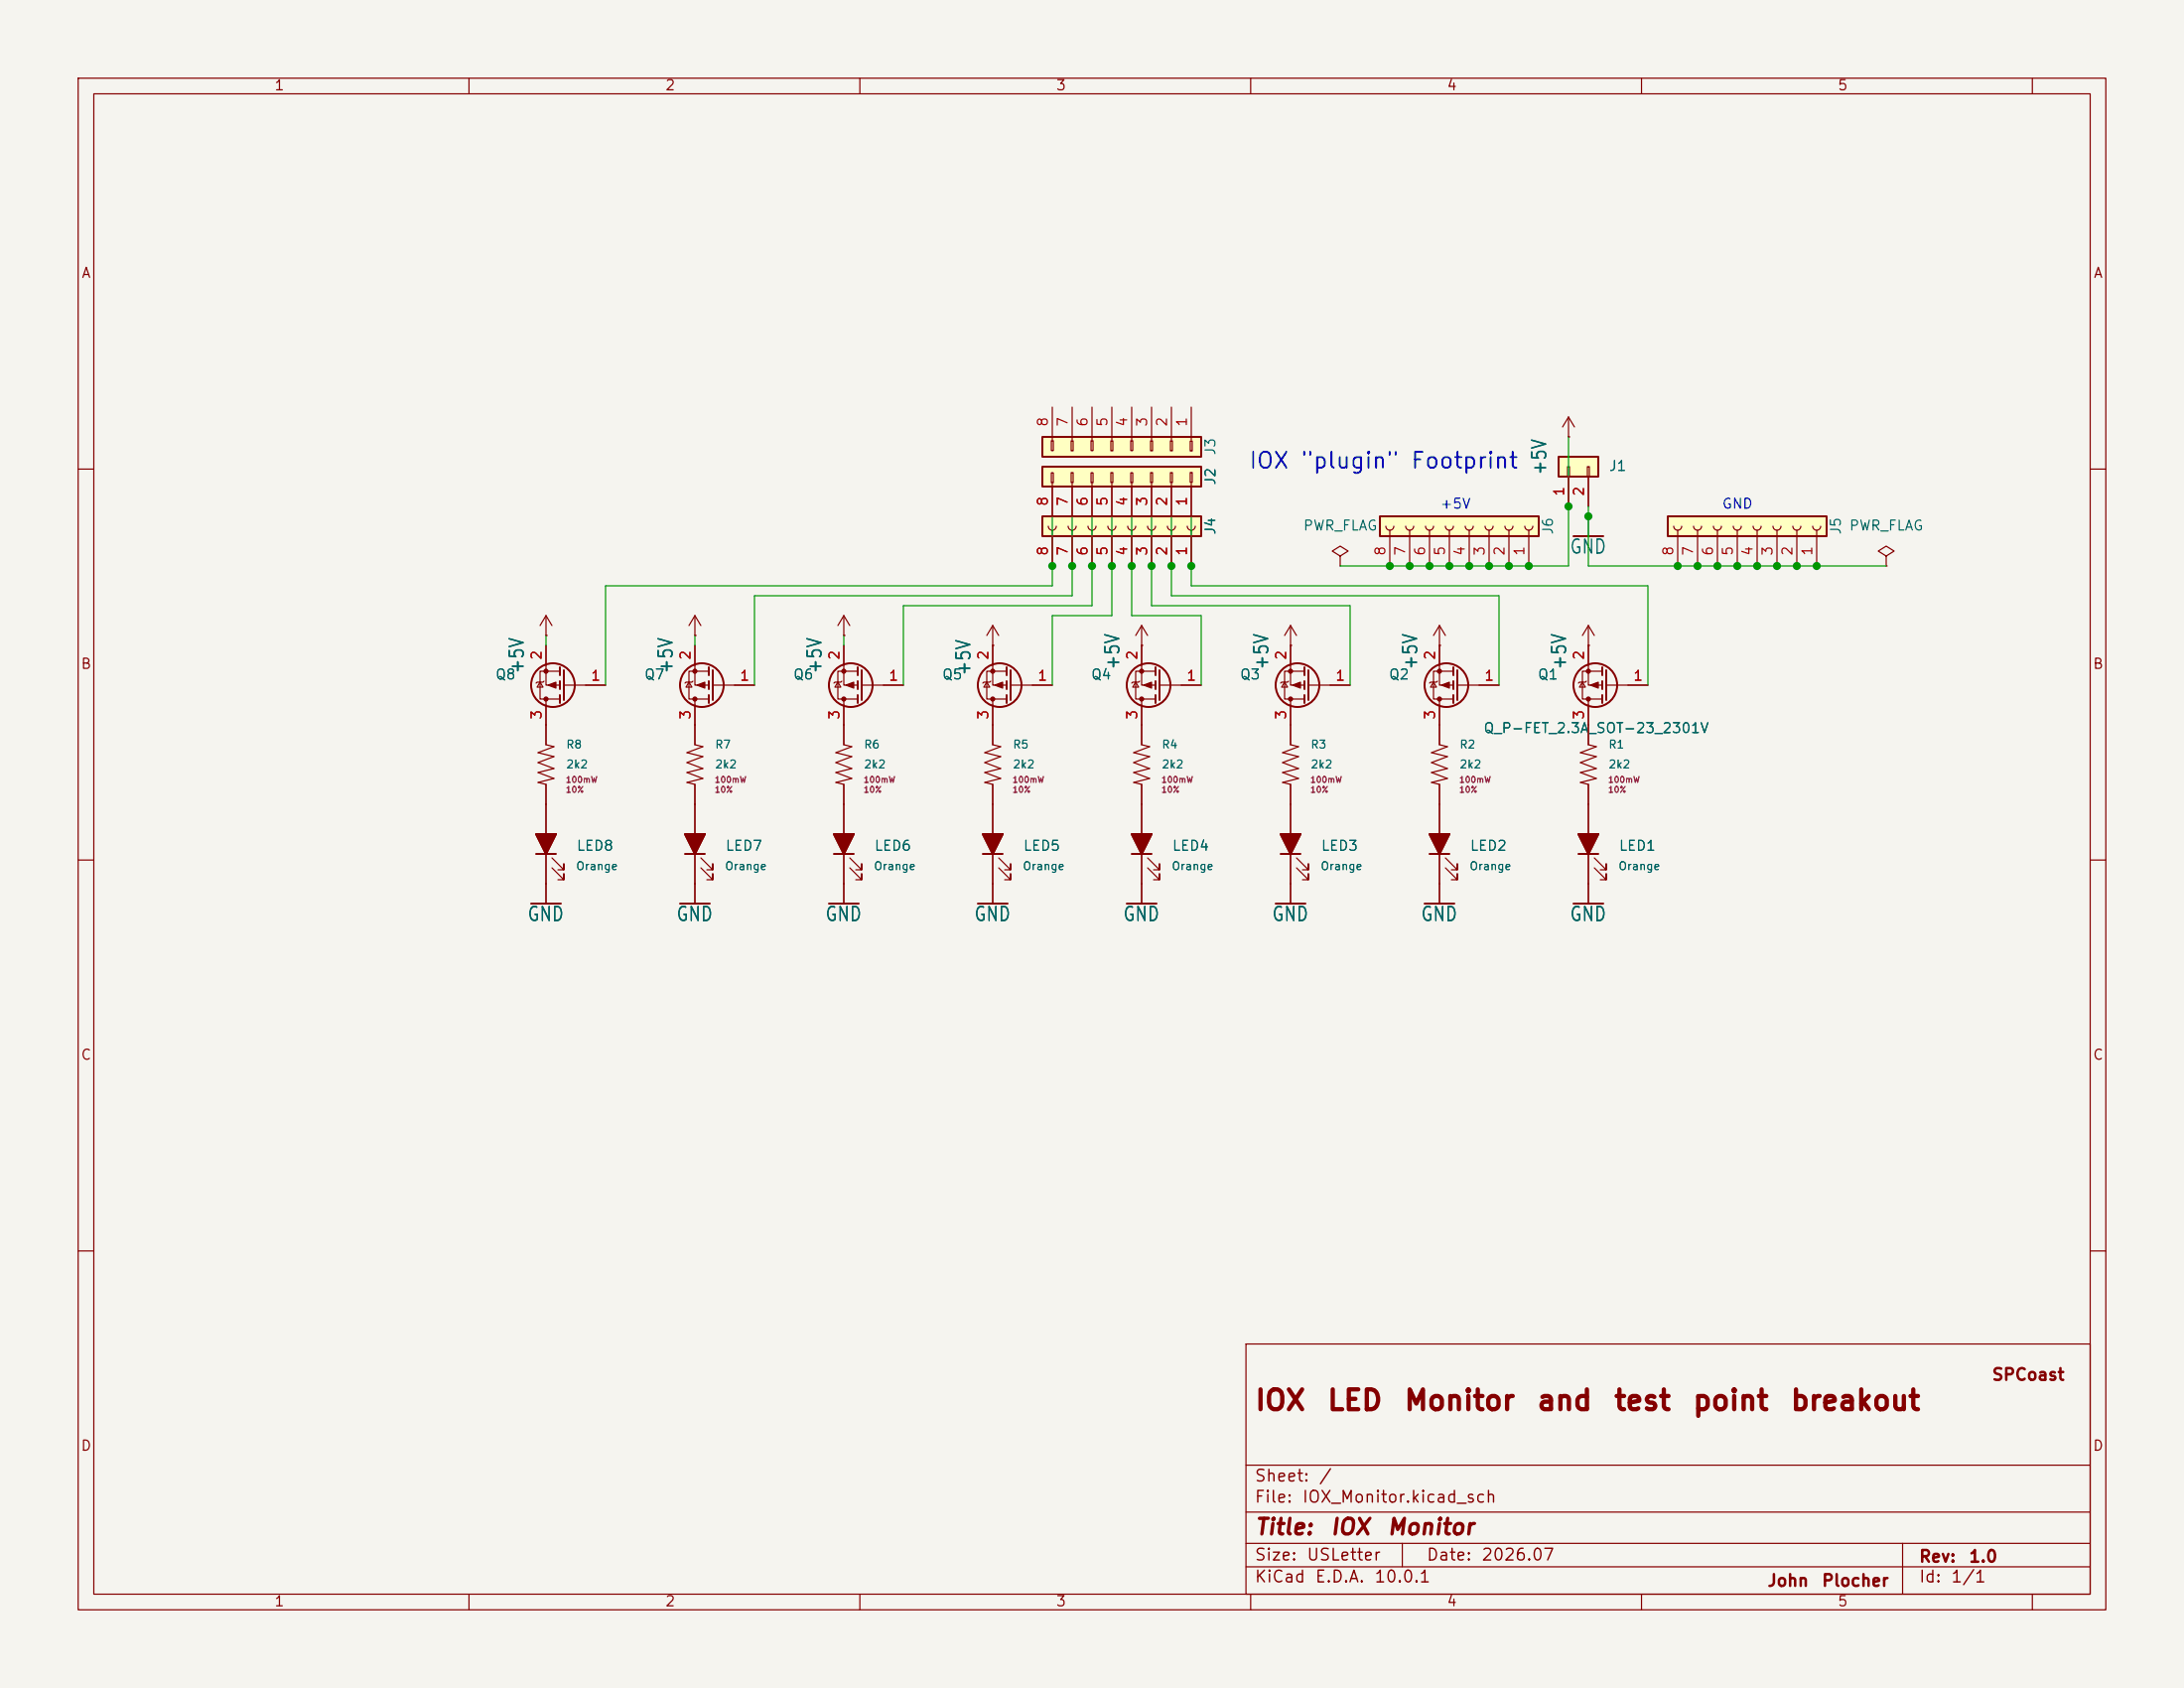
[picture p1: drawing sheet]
<svg xmlns="http://www.w3.org/2000/svg" width="279mm" height="216mm" viewBox="0 0 279 216" stroke-linecap="round" stroke-linejoin="round" font-family="sans-serif">
<path d="M0 0h279.4v215.9h-279.4z" fill="#f5f4ef" stroke="#f5f4ef" stroke-width=".13"/>
<g fill="none" stroke="#840000" stroke-width=".15">
<path d="M10 10h259.4v195.9h-259.4zM12 12h255.4v191.9h-255.4zM60 10v2M110 10v2M160 10v2M210 10v2M260 10v2M10 60h2M267.4 60h2M146 92.7v2.6l1.1 .2-2.1 .8 2.1 .5-2.1 .7 2.1 .8-2.1 .5 2.1 .8-2.1 .5 1 .2v2.6M165.1 92.7v2.6l1 .2-2 .8 2 .5-2 .7 2 .8-2 .5 2 .8-2 .5 1 .2v15.3M184.1 92.7v2.6l1.1 .2-2.1 .8 2.1 .5-2.1 .7 2.1 .8-2.1 .5 2.1 .8-2.1 .5 1 .2v15.3"/>
<path d="M203.2 92.7v2.6l1 .2-2 .8 2 .5-2 .7 2 .8-2 .5 2 .8-2 .5 1 .2v15.3M10 110h2M146 113v2.6M165.9 109.7l1.5 1.6v-.8v.8h-.8M165.9 111l1.5 1.5v-.7v.7h-.8M184.9 109.7l1.5 1.6v-.8v.8h-.7M184.9 111l1.5 1.5v-.7v.7h-.7M204 109.7l1.5 1.6v-.8v.8h-.8M204 111l1.5 1.5v-.7v.7h-.8M267.4 110h2M10 160h2M159.4 171.9h108v32h-108z"/>
<path d="M267.4 160h2M159.4 197.4h108M159.4 193.4h108M159.4 187.4h108M179.4 197.4v3M243.4 197.4v6.5M60 203.9v2M110 203.9v2M159.4 200.4h108M160 203.9v2M210 203.9v2M260 203.9v2"/>
</g>
<path d="M144.1 115.6h3.9M163.2 115.6h3.8M163.8 106.7h2.6l-1.3 2.5zM163.8 109.2h2.6M182.2 115.6h3.9M182.9 106.7h2.5l-1.3 2.5zM182.9 109.2h2.5M201.3 115.6h3.8M201.9 106.7h2.6l-1.3 2.5zM201.9 109.2h2.6" fill="none" stroke="#840000" stroke-width=".25"/>
<g fill="#840000" stroke="#840000" stroke-width=".25">
<path d="M182.9 106.7h2.5l-1.3 2.5z"/>
<path d="M201.9 106.7h2.6l-1.3 2.5z"/>
<path d="M163.8 106.7h2.6l-1.3 2.5z"/>
</g>
<path d="M213.4 66h20.3v2.6h-20.3z" fill="#ffffc2"/>
<g fill="none" stroke="#840000" stroke-width=".25">
<path d="M213.4 66h20.3v2.6h-20.3zM185.9 85.3v1.1M185.9 87.1v1M185.9 88.9v1M186.4 85.7v3.8M144.8 106.7h2.5l-1.3 2.5zM144.8 109.2h2.5"/>
<circle cx="185" cy="87.6" r="2.79"/>
</g>
<g fill="none" stroke="#840000" stroke-width=".15">
<path d="M214.1 67.3a.51 .51 0 0 0 .5 .5 .51 .51 0 0 0 .5-.5M214.6 67.8v4.6M216.7 67.3a.51 .51 0 0 0 .5 .5 .51 .51 0 0 0 .5-.5M217.2 67.8v4.6M219.2 67.3a.51 .51 0 0 0 .5 .5 .51 .51 0 0 0 .5-.5M219.7 67.8v4.6M221.7 67.3a.51 .51 0 0 0 .5 .5 .51 .51 0 0 0 .6-.5M222.2 67.8v4.6M224.3 67.3a.51 .51 0 0 0 .5 .5 .51 .51 0 0 0 .5-.5M224.8 67.8v4.6M226.8 67.3a.51 .51 0 0 0 .5 .5 .51 .51 0 0 0 .5-.5M227.3 67.8v4.6"/>
<path d="M229.4 67.3a.51 .51 0 0 0 .5 .5 .51 .51 0 0 0 .5-.5M229.9 67.8v4.6M231.9 67.3a.51 .51 0 0 0 .5 .5 .51 .51 0 0 0 .5-.5M232.4 67.8v4.6M183.4 87.2l.4 .7h-.8zM183.9 87.1l-.1 .1h-.8l-.1 .2M184.1 82.6v5h1.8M184.1 89.4v3.3M185.9 85.9h-2.5v3.5h2.5M186.4 87.6h5.4M203.2 82.6h.1M203.2 80l-.8 1.3"/>
<path d="M203.2 80l.8 1.3M203.2 80v2.6M146 102.9v10.1M146.8 109.7l1.5 1.6v-.8v.8h-.7M146.8 111l1.5 1.5v-.7v.7h-.7"/>
</g>
<path d="M144.8 106.7h2.5l-1.3 2.5z" fill="#840000" stroke="#840000" stroke-width=".25"/>
<g fill="#840000" stroke="#840000" stroke-width=".15">
<path d="M184.4 87.6l1-.4v.8z"/>
<circle cx="184.1" cy="89.4" r=".25"/>
<circle cx="184.1" cy="85.9" r=".25"/>
</g>
<path d="M199.4 58.4h5.1v2.6h-5.1z" fill="#ffffc2"/>
<path d="M199.4 58.4h5.1v2.6h-5.1z" fill="none" stroke="#840000" stroke-width=".25"/>
<path d="M200.5 59.7h.3v1.3h-.3zM203.1 59.7h.2v1.3h-.2zM200.7 61v3.8M203.2 61v3.8" fill="none" stroke="#840000" stroke-width=".15"/>
<path d="M176.5 66h20.3v2.6h-20.3z" fill="#ffffc2"/>
<g fill="none" stroke="#840000" stroke-width=".25">
<path d="M176.5 66h20.3v2.6h-20.3zM201.3 68.6h3.8M71.6 85.3v1.1M71.6 87.1v1M71.6 88.9v1M72.1 85.7v3.8M90.7 85.3v1.1M90.7 87.1v1M90.7 88.9v1M91.2 85.7v3.8M109.7 85.3v1.1M109.7 87.1v1"/>
<path d="M109.7 88.9v1M110.2 85.7v3.8M128.8 85.3v1.1M128.8 87.1v1M128.8 88.9v1M129.3 85.7v3.8M147.8 85.3v1.1M147.8 87.1v1M147.8 88.9v1M148.3 85.7v3.8M166.9 85.3v1.1M166.9 87.1v1"/>
<path d="M166.9 88.9v1M167.4 85.7v3.8M205 85.3v1.1M205 87.1v1M205 88.9v1M205.5 85.7v3.8M67.9 115.6h3.9M68.6 106.7h2.5l-1.3 2.5zM68.6 109.2h2.5M87 115.6h3.8M87.6 106.7h2.6l-1.3 2.5zM87.6 109.2h2.6"/>
<path d="M106 115.6h3.9M106.7 106.7h2.5l-1.3 2.5zM106.7 109.2h2.5M125.1 115.6h3.8M125.7 106.7h2.6l-1.3 2.5zM125.7 109.2h2.6"/>
<circle cx="70.7" cy="87.6" r="2.79"/>
<circle cx="89.8" cy="87.6" r="2.79"/>
<circle cx="108.8" cy="87.6" r="2.79"/>
<circle cx="127.9" cy="87.6" r="2.79"/>
<circle cx="146.9" cy="87.6" r="2.79"/>
<circle cx="166" cy="87.6" r="2.79"/>
<circle cx="204.1" cy="87.6" r="2.79"/>
</g>
<g fill="none" stroke="#840000" stroke-width=".15">
<path d="M200.7 55.9h.1M200.7 53.3l-.8 1.3M200.7 53.3l.7 1.3M200.7 53.3v2.6M69.8 78.7v2.6M69.8 78.7l-.7 1.3M69.8 78.7l.8 1.3M88.9 78.7v2.6M88.9 78.7l-.8 1.3M88.9 78.7l.8 1.3M107.9 78.7v2.6M107.9 78.7l-.7 1.3"/>
<path d="M107.9 78.7l.8 1.3M171.4 71.1l1.1-.6-1.1-.6-1 .6 1 .6v1.3M171.4 72.4h.1M177.3 67.3a.51 .51 0 0 0 .5 .5 .51 .51 0 0 0 .5-.5M177.8 67.8v4.6M179.8 67.3a.51 .51 0 0 0 .5 .5 .51 .51 0 0 0 .5-.5M180.3 67.8v4.6M182.4 67.3a.51 .51 0 0 0 .5 .5 .51 .51 0 0 0 .5-.5M182.9 67.8v4.6M184.9 67.3a.51 .51 0 0 0 .5 .5 .51 .51 0 0 0 .5-.5M185.4 67.8v4.6M187.5 67.3a.51 .51 0 0 0 .5 .5 .51 .51 0 0 0 .5-.5"/>
<path d="M188 67.8v4.6M190 67.3a.51 .51 0 0 0 .5 .5 .51 .51 0 0 0 .5-.5M190.5 67.8v4.6M192.5 67.3a.51 .51 0 0 0 .5 .5 .51 .51 0 0 0 .5-.5M193 67.8v4.6M195.1 67.3a.51 .51 0 0 0 .5 .5 .51 .51 0 0 0 .5-.5M195.6 67.8v4.6M203.2 66v2.6M241.3 71.1l1-.6-1-.6-1 .6 1 .6v1.3M241.3 72.4h.1M69.1 87.2l.4 .7h-.8zM69.6 87.1l-.1 .1h-.8l-.1 .2"/>
<path d="M69.8 82.6v5h1.8M69.8 81.3h.1M69.8 89.4v5.9l1.1 .2-2.1 .8 2.1 .5-2.1 .7 2.1 .8-2.1 .5 2.1 .8-2.1 .5 1 .2v15.3M71.6 85.9h-2.5v3.5h2.5M72.1 87.6h5.4M88.1 87.2l.4 .7h-.7zM88.6 87.1l-.1 .1h-.7l-.2 .2M88.9 82.6v5h1.8M88.9 81.3h.1M88.9 89.4v5.9l1 .2-2 .8 2 .5-2 .7 2 .8-2 .5 2 .8-2 .5 1 .2v15.3M90.7 85.9h-2.6v3.5h2.6M91.2 87.6h5.3"/>
<path d="M107.2 87.2l.4 .7h-.8zM107.7 87.1l-.1 .1h-.8l-.1 .2M107.9 82.6v5h1.8M107.9 81.3h.1M107.9 89.4v5.9l1.1 .2-2.1 .8 2.1 .5-2.1 .7 2.1 .8-2.1 .5 2.1 .8-2.1 .5 1 .2v15.3M109.7 85.9h-2.5v3.5h2.5M110.2 87.6h5.4M126.2 87.2l.4 .7h-.7zM126.7 87.1l-.1 .1h-.7l-.2 .2M127 82.6h.1M127 80v7.6h1.8M127 89.4v5.9l1 .2-2 .8 2 .5-2 .7 2 .8-2 .5 2 .8-2 .5 1 .2v15.3"/>
<path d="M127 80l-.8 1.3M127 80l.8 1.3M128.8 85.9h-2.6v3.5h2.6M129.3 87.6h5.3M145.3 87.2l.4 .7h-.8zM145.8 87.1l-.1 .1h-.8l-.1 .2M146 82.6h.1M146 80v7.6h1.8M146 80l-.7 1.3M146 80l.8 1.3M146 89.4v3.3M147.8 85.9h-2.5v3.5h2.5"/>
<path d="M148.3 87.6h5.4M164.3 87.2l.4 .7h-.7zM164.8 87.1l-.1 .1h-.7l-.2 .2M165.1 80v7.6h1.8M165.1 82.6h.1M165.1 89.4v3.3M165.1 80l-.8 1.3M165.1 80l.8 1.3M166.9 85.9h-2.6v3.5h2.6M167.4 87.6h5.3M184.1 82.6h.1M184.1 80l-.7 1.3"/>
<path d="M184.1 80l.8 1.3M184.1 80v2.6M202.4 87.2l.4 .7h-.7zM202.9 87.1l-.1 .1h-.7l-.2 .2M203.2 82.6v5h1.8M203.2 89.4v3.3M205 85.9h-2.6v3.5h2.6M205.5 87.6h5.3M70.6 109.7l1.5 1.6v-.8v.8h-.7M70.6 111l1.5 1.5v-.7v.7h-.7M89.7 109.7l1.5 1.6v-.8v.8h-.8M89.7 111l1.5 1.5v-.7v.7h-.8"/>
<path d="M108.7 109.7l1.5 1.6v-.8v.8h-.7M108.7 111l1.5 1.5v-.7v.7h-.7M127.8 109.7l1.5 1.6v-.8v.8h-.8M127.8 111l1.5 1.5v-.7v.7h-.8"/>
</g>
<g fill="#840000" stroke="#840000" stroke-width=".15">
<path d="M108.2 87.6l1-.4v.8z"/>
<path d="M203.5 87.6l1-.4v.8z"/>
<path d="M89.2 87.6l1-.4v.8z"/>
<path d="M70.1 87.6l1-.4v.8z"/>
<path d="M165.4 87.6l1-.4v.8z"/>
<path d="M146.3 87.6l1-.4v.8z"/>
<path d="M127.3 87.6l1-.4v.8z"/>
<circle cx="107.9" cy="89.4" r=".25"/>
<circle cx="107.9" cy="85.9" r=".25"/>
<circle cx="203.2" cy="89.4" r=".25"/>
<circle cx="203.2" cy="85.9" r=".25"/>
<circle cx="88.9" cy="89.4" r=".25"/>
<circle cx="88.9" cy="85.9" r=".25"/>
<circle cx="69.8" cy="89.4" r=".25"/>
<circle cx="69.8" cy="85.9" r=".25"/>
<circle cx="165.1" cy="89.4" r=".25"/>
<circle cx="165.1" cy="85.9" r=".25"/>
<circle cx="146" cy="89.4" r=".25"/>
<circle cx="146" cy="85.9" r=".25"/>
<circle cx="127" cy="89.4" r=".25"/>
<circle cx="127" cy="85.9" r=".25"/>
</g>
<g fill="#840000" stroke="#840000" stroke-width=".25">
<path d="M125.7 106.7h2.6l-1.3 2.5z"/>
<path d="M106.7 106.7h2.5l-1.3 2.5z"/>
<path d="M87.6 106.7h2.6l-1.3 2.5z"/>
<path d="M68.6 106.7h2.5l-1.3 2.5z"/>
</g>
<path d="M133.3 66h20.4v2.6h-20.4z" fill="#ffffc2"/>
<path d="M133.3 66h20.4v2.6h-20.4z" fill="none" stroke="#840000" stroke-width=".25"/>
<g fill="none" stroke="#840000" stroke-width=".15">
<path d="M134.1 67.3a.51 .51 0 0 0 .5 .5 .51 .51 0 0 0 .5-.5M134.6 67.8v4.6M136.7 67.3a.51 .51 0 0 0 .5 .5 .51 .51 0 0 0 .5-.5M137.2 67.8v4.6M139.2 67.3a.51 .51 0 0 0 .5 .5 .51 .51 0 0 0 .5-.5M139.7 67.8v4.6M141.7 67.3a.51 .51 0 0 0 .5 .5 .51 .51 0 0 0 .5-.5M142.2 67.8v4.6M144.3 67.3a.51 .51 0 0 0 .5 .5 .51 .51 0 0 0 .5-.5M144.8 67.8v4.6M146.8 67.3a.51 .51 0 0 0 .5 .5 .51 .51 0 0 0 .5-.5M147.3 67.8v4.6"/>
<path d="M149.4 67.3a.51 .51 0 0 0 .5 .5 .51 .51 0 0 0 .5-.5M149.9 67.8v4.6M151.9 67.3a.51 .51 0 0 0 .5 .5 .51 .51 0 0 0 .5-.5M152.4 67.8v4.6"/>
</g>
<path d="M133.3 59.7h20.4v2.5h-20.4z" fill="#ffffc2"/>
<g fill="none" stroke="#840000" stroke-width=".15">
<path d="M134.5 60.5h.3v1.2h-.3zM134.6 61.8v4.2M137 60.5h.3v1.2h-.3zM137.2 61.8v4.2M139.6 60.5h.2v1.2h-.2zM139.7 61.8v4.2M142.1 60.5h.3v1.2h-.3zM142.2 61.8v4.2M144.7 60.5h.2v1.2h-.2zM144.8 61.8v4.2M147.2 60.5h.2v1.2h-.2zM147.3 61.8v4.2"/>
<path d="M149.7 60.5h.3v1.2h-.3zM149.9 61.8v4.2M152.3 60.4h.2v1.3h-.2zM152.4 61.8v4.2"/>
</g>
<path d="M133.3 59.7h20.4v2.5h-20.4z" fill="none" stroke="#840000" stroke-width=".25"/>
<path d="M133.3 55.9h20.4v2.5h-20.4z" fill="#ffffc2"/>
<g fill="none" stroke="#840000" stroke-width=".15">
<path d="M134.5 56.4h.3v1.2h-.3zM134.6 52.1v4.2M137 56.4h.3v1.3h-.3zM137.2 52.1v4.2M139.6 56.4h.2v1.2h-.2zM139.7 52.1v4.2M142.1 56.4h.3v1.3h-.3zM142.2 52.1v4.2M144.7 56.4h.2v1.2h-.2zM144.8 52.1v4.2M147.2 56.4h.2v1.3h-.2zM147.3 52.1v4.2"/>
<path d="M149.7 56.4h.3v1.3h-.3zM149.9 52.1v4.2M152.3 56.4h.2v1.3h-.2zM152.4 52.1v4.2M200.7 55.9h.1M134.6 62.2v3.8M134.6 68.6v3.8M137.2 62.2v3.8M137.2 68.6v3.8M139.7 62.2v3.8M139.7 68.6v3.8M142.2 62.2v3.8"/>
<path d="M142.2 68.6v3.8M144.8 62.2v3.8M144.8 68.6v3.8M147.3 62.2v3.8M147.3 68.6v3.8M149.9 62.2v3.8M149.9 68.6v3.8M152.4 62.2v3.8M152.4 68.6v3.8M200.7 61v3.8M203.2 61v3.8M69.8 81.3h.1"/>
<path d="M69.8 82.6v2.5M69.8 90.2v5.1M74.9 87.6h2.6M88.9 81.3h.1M88.9 82.6v2.5M88.9 90.2v5.1M94 87.6h2.5M107.9 81.3h.1M107.9 82.6v2.5M107.9 90.2v5.1M113 87.6h2.6M127 82.6h.1"/>
<path d="M127 82.6v2.5M127 90.2v5.1M132.1 87.6h2.5M146 82.6h.1M146 82.6v2.5M146 90.2v5.1M151.1 87.6h2.6M165.1 82.6h.1M165.1 82.6v2.5M165.1 90.2v5.1M170.2 87.6h2.5M184.1 82.6h.1"/>
<path d="M184.1 82.6v2.5M184.1 90.2v5.1M189.2 87.6h2.6M203.2 82.6h.1M203.2 82.6v2.5M203.2 90.2v5.1M208.3 87.6h2.5M69.8 100.3v6.4M69.8 109.2v6.4M88.9 100.3v6.4M88.9 109.2v6.4M107.9 100.3v6.4"/>
<path d="M107.9 109.2v6.4M127 100.3v6.4M127 109.2v6.4M146 100.3v6.4M146 109.2v6.4M165.1 100.3v6.4M165.1 109.2v6.4M184.1 100.3v6.4M184.1 109.2v6.4M203.2 100.3v6.4M203.2 109.2v6.4"/>
</g>
<path d="M133.3 55.9h20.4v2.5h-20.4z" fill="none" stroke="#840000" stroke-width=".25"/>
<g fill="none" stroke="#009600" stroke-width=".15">
<path d="M200.7 55.9v16.5h-29.3M134.6 66v8.9h-57.1v12.7M137.2 66v10.2h-40.7v11.4M139.7 66v11.5h-24.1v10.1M142.2 66v12.7h-7.6v8.9M144.8 66v12.7h8.9v8.9M147.3 66v11.5h25.4v10.1M149.9 66v10.2h41.9v11.4M152.4 66v8.9h58.4v12.7M203.2 64.8v7.6h38.1M69.8 81.3v1.3M88.9 81.3v1.3"/>
<path d="M107.9 81.3v1.3"/>
</g>
<g fill="#009600" stroke="#009600" stroke-width=".13">
<circle cx="188" cy="72.4" r=".46"/>
<circle cx="185.4" cy="72.4" r=".46"/>
<circle cx="222.2" cy="72.4" r=".46"/>
<circle cx="224.8" cy="72.4" r=".46"/>
<circle cx="227.3" cy="72.4" r=".46"/>
<circle cx="195.6" cy="72.4" r=".46"/>
<circle cx="193" cy="72.4" r=".46"/>
<circle cx="190.5" cy="72.4" r=".46"/>
<circle cx="214.6" cy="72.4" r=".46"/>
<circle cx="217.2" cy="72.4" r=".46"/>
<circle cx="219.7" cy="72.4" r=".46"/>
<circle cx="203.2" cy="66" r=".46"/>
<circle cx="229.9" cy="72.4" r=".46"/>
<circle cx="232.4" cy="72.4" r=".46"/>
<circle cx="144.8" cy="72.4" r=".46"/>
<circle cx="147.3" cy="72.4" r=".46"/>
<circle cx="152.4" cy="72.4" r=".46"/>
<circle cx="177.8" cy="72.4" r=".46"/>
<circle cx="149.9" cy="72.4" r=".46"/>
<circle cx="142.2" cy="72.4" r=".46"/>
<circle cx="139.7" cy="72.4" r=".46"/>
<circle cx="137.2" cy="72.4" r=".46"/>
<circle cx="134.6" cy="72.4" r=".46"/>
<circle cx="182.9" cy="72.4" r=".46"/>
<circle cx="180.3" cy="72.4" r=".46"/>
<circle cx="200.7" cy="64.8" r=".46"/>
</g>
<g font-size="2.5" fill="#840000">
<text x="160.4" y="181">IOX</text>
<text x="169.6" y="181">LED</text>
<text x="179.5" y="181">Monitor</text>
<text x="196.5" y="181">and</text>
<text x="206.3" y="181">test</text>
<text x="216.4" y="181">point</text>
<text x="228.9" y="181">breakout</text>
</g>
<text font-size="2" fill="#0000c2" x="159.6" y="60.4">IOX &quot;plugin&quot; Footprint</text>
<g font-size="2" fill="#840000">
<text x="160.4" y="196.8">Title:</text>
<text x="170.1" y="196.8">IOX</text>
<text x="177.3" y="196.8">Monitor</text>
</g>
<g font-size="1.8" fill="#006464">
<text x="198.3" y="60.9" transform="rotate(-90 198.3 60.9)">+5V</text>
<text x="200.7" y="71.3">GND</text>
<text x="67.5" y="86.3" transform="rotate(-90 67.5 86.3)">+5V</text>
<text x="86.5" y="86.3" transform="rotate(-90 86.5 86.3)">+5V</text>
<text x="105.6" y="86.3" transform="rotate(-90 105.6 86.3)">+5V</text>
<text x="124.6" y="86.6" transform="rotate(-90 124.6 86.6)">+5V</text>
<text x="143.7" y="85.8" transform="rotate(-90 143.7 85.8)">+5V</text>
<text x="162.7" y="85.8" transform="rotate(-90 162.7 85.8)">+5V</text>
<text x="181.8" y="85.8" transform="rotate(-90 181.8 85.8)">+5V</text>
<text x="200.8" y="85.8" transform="rotate(-90 200.8 85.8)">+5V</text>
<text x="67.4" y="118.3">GND</text>
<text x="86.4" y="118.3">GND</text>
<text x="105.5" y="118.3">GND</text>
<text x="124.5" y="118.3">GND</text>
<text x="143.6" y="118.3">GND</text>
<text x="162.6" y="118.3">GND</text>
<text x="181.7" y="118.3">GND</text>
<text x="200.7" y="118.3">GND</text>
</g>
<g font-size="1.5" fill="#840000">
<text x="254.7" y="176.9">SPCoast</text>
<text x="160.4" y="189.9">Sheet:</text>
<text x="168.6" y="189.9">/</text>
<text x="160.4" y="192.6">File:</text>
<text x="166.5" y="192.6">IOX_Monitor.kicad_sch</text>
<text x="160.4" y="202.8">KiCad</text>
<text x="160.4" y="200">Size:</text>
<text x="167.1" y="200">USLetter</text>
<text x="168.1" y="202.8">E.D.A.</text>
<text x="175.7" y="202.8">10.0.1</text>
<text x="182.4" y="200">Date:</text>
<text x="189.4" y="200">2026.07</text>
<text x="226" y="203.3">John</text>
<text x="233" y="203.3">Plocher</text>
<text x="245.4" y="200.2">Rev:</text>
<text x="245.4" y="202.8">Id:</text>
<text x="249.5" y="202.8">1/1</text>
<text x="251.8" y="200.2">1.0</text>
</g>
<g font-size="1.3" fill="#840000">
<text x="35" y="11.9">1</text>
<text x="85" y="11.9">2</text>
<text x="135" y="11.9">3</text>
<text x="185" y="11.9">4</text>
<text x="235" y="11.9">5</text>
<text x="10.3" y="35.9">A</text>
<text x="267.7" y="35.9">A</text>
<text x="10.3" y="85.9">B</text>
<text x="267.7" y="85.9">B</text>
<text x="10.3" y="135.9">C</text>
<text x="267.7" y="135.9">C</text>
<text x="10.3" y="185.9">D</text>
<text x="267.7" y="185.9">D</text>
<text x="35" y="205.8">1</text>
<text x="85" y="205.8">2</text>
<text x="135" y="205.8">3</text>
<text x="185" y="205.8">4</text>
<text x="235" y="205.8">5</text>
</g>
<g font-size="1.3" fill="#a90000">
<text x="134.4" y="54.7" transform="rotate(-90 134.4 54.7)">8</text>
<text x="136.9" y="54.7" transform="rotate(-90 136.9 54.7)">7</text>
<text x="139.4" y="54.7" transform="rotate(-90 139.4 54.7)">6</text>
<text x="142" y="54.7" transform="rotate(-90 142 54.7)">5</text>
<text x="144.5" y="54.7" transform="rotate(-90 144.5 54.7)">4</text>
<text x="147.1" y="54.7" transform="rotate(-90 147.1 54.7)">3</text>
<text x="149.6" y="54.7" transform="rotate(-90 149.6 54.7)">2</text>
<text x="152.1" y="54.7" transform="rotate(-90 152.1 54.7)">1</text>
<text x="134.4" y="64.8" transform="rotate(-90 134.4 64.8)">8</text>
<text x="136.9" y="64.8" transform="rotate(-90 136.9 64.8)">7</text>
<text x="139.4" y="64.8" transform="rotate(-90 139.4 64.8)">6</text>
<text x="142" y="64.8" transform="rotate(-90 142 64.8)">5</text>
<text x="144.5" y="64.8" transform="rotate(-90 144.5 64.8)">4</text>
<text x="147.1" y="64.8" transform="rotate(-90 147.1 64.8)">3</text>
<text x="149.6" y="64.8" transform="rotate(-90 149.6 64.8)">2</text>
<text x="152.1" y="64.8" transform="rotate(-90 152.1 64.8)">1</text>
<text x="200.4" y="63.6" transform="rotate(-90 200.4 63.6)">1</text>
<text x="202.9" y="63.6" transform="rotate(-90 202.9 63.6)">2</text>
<text x="134.4" y="71.2" transform="rotate(-90 134.4 71.2)">8</text>
<text x="136.9" y="71.2" transform="rotate(-90 136.9 71.2)">7</text>
<text x="139.4" y="71.2" transform="rotate(-90 139.4 71.2)">6</text>
<text x="142" y="71.2" transform="rotate(-90 142 71.2)">5</text>
<text x="144.5" y="71.2" transform="rotate(-90 144.5 71.2)">4</text>
<text x="147.1" y="71.2" transform="rotate(-90 147.1 71.2)">3</text>
<text x="149.6" y="71.2" transform="rotate(-90 149.6 71.2)">2</text>
<text x="152.1" y="71.2" transform="rotate(-90 152.1 71.2)">1</text>
<text x="177.5" y="71.2" transform="rotate(-90 177.5 71.2)">8</text>
<text x="180.1" y="71.2" transform="rotate(-90 180.1 71.2)">7</text>
<text x="182.6" y="71.2" transform="rotate(-90 182.6 71.2)">6</text>
<text x="185.2" y="71.2" transform="rotate(-90 185.2 71.2)">5</text>
<text x="187.7" y="71.2" transform="rotate(-90 187.7 71.2)">4</text>
<text x="190.2" y="71.2" transform="rotate(-90 190.2 71.2)">3</text>
<text x="192.8" y="71.2" transform="rotate(-90 192.8 71.2)">2</text>
<text x="195.3" y="71.2" transform="rotate(-90 195.3 71.2)">1</text>
<text x="214.4" y="71.2" transform="rotate(-90 214.4 71.2)">8</text>
<text x="216.9" y="71.2" transform="rotate(-90 216.9 71.2)">7</text>
<text x="219.5" y="71.2" transform="rotate(-90 219.5 71.2)">6</text>
<text x="222" y="71.2" transform="rotate(-90 222 71.2)">5</text>
<text x="224.5" y="71.2" transform="rotate(-90 224.5 71.2)">4</text>
<text x="227.1" y="71.2" transform="rotate(-90 227.1 71.2)">3</text>
<text x="229.6" y="71.2" transform="rotate(-90 229.6 71.2)">2</text>
<text x="232.2" y="71.2" transform="rotate(-90 232.2 71.2)">1</text>
<text x="69.6" y="84.5" transform="rotate(-90 69.6 84.5)">2</text>
<text x="75.5" y="87.4">1</text>
<text x="88.6" y="84.5" transform="rotate(-90 88.6 84.5)">2</text>
<text x="94.5" y="87.4">1</text>
<text x="107.7" y="84.5" transform="rotate(-90 107.7 84.5)">2</text>
<text x="113.6" y="87.4">1</text>
<text x="126.7" y="84.5" transform="rotate(-90 126.7 84.5)">2</text>
<text x="132.6" y="87.4">1</text>
<text x="145.8" y="84.5" transform="rotate(-90 145.8 84.5)">2</text>
<text x="151.7" y="87.4">1</text>
<text x="164.8" y="84.5" transform="rotate(-90 164.8 84.5)">2</text>
<text x="170.7" y="87.4">1</text>
<text x="183.9" y="84.5" transform="rotate(-90 183.9 84.5)">2</text>
<text x="189.8" y="87.4">1</text>
<text x="202.9" y="84.5" transform="rotate(-90 202.9 84.5)">2</text>
<text x="208.8" y="87.4">1</text>
<text x="69.6" y="92.1" transform="rotate(-90 69.6 92.1)">3</text>
<text x="88.6" y="92.1" transform="rotate(-90 88.6 92.1)">3</text>
<text x="107.7" y="92.1" transform="rotate(-90 107.7 92.1)">3</text>
<text x="126.7" y="92.1" transform="rotate(-90 126.7 92.1)">3</text>
<text x="145.8" y="92.1" transform="rotate(-90 145.8 92.1)">3</text>
<text x="164.8" y="92.1" transform="rotate(-90 164.8 92.1)">3</text>
<text x="183.9" y="92.1" transform="rotate(-90 183.9 92.1)">3</text>
<text x="202.9" y="92.1" transform="rotate(-90 202.9 92.1)">3</text>
</g>
<g font-size="1.3" fill="#006464">
<text x="155.8" y="58.3" transform="rotate(-90 155.8 58.3)">J3</text>
<text x="155.8" y="62.2" transform="rotate(-90 155.8 62.2)">J2</text>
<text x="205.7" y="60.6">J1</text>
<text x="155.8" y="68.5" transform="rotate(-90 155.8 68.5)">J4</text>
<text x="166.6" y="68.2">PWR_FLAG</text>
<text x="199" y="68.5" transform="rotate(-90 199 68.5)">J6</text>
<text x="235.8" y="68.5" transform="rotate(-90 235.8 68.5)">J5</text>
<text x="236.5" y="68.2">PWR_FLAG</text>
<text x="63.3" y="87.2">Q8</text>
<text x="82.3" y="87.2">Q7</text>
<text x="101.4" y="87.2">Q6</text>
<text x="120.4" y="87.2">Q5</text>
<text x="139.5" y="87.2">Q4</text>
<text x="158.5" y="87.2">Q3</text>
<text x="177.6" y="87.2">Q2</text>
<text x="196.6" y="87.2">Q1</text>
<text x="189.7" y="94.1">Q_P-FET_2.3A_SOT-23_2301V</text>
<text x="73.7" y="109.1">LED8</text>
<text x="92.7" y="109.1">LED7</text>
<text x="111.8" y="109.1">LED6</text>
<text x="130.8" y="109.1">LED5</text>
<text x="149.9" y="109.1">LED4</text>
<text x="168.9" y="109.1">LED3</text>
<text x="188" y="109.1">LED2</text>
<text x="207" y="109.1">LED1</text>
</g>
<g font-size="1.3" fill="#0000c2">
<text x="184.1" y="65.4">+5V</text>
<text x="220.2" y="65.4">GND</text>
</g>
<g font-size="1" fill="#006464">
<text x="72.4" y="96">R8</text>
<text x="91.4" y="96">R7</text>
<text x="110.5" y="96">R6</text>
<text x="129.5" y="96">R5</text>
<text x="148.6" y="96">R4</text>
<text x="167.6" y="96">R3</text>
<text x="186.7" y="96">R2</text>
<text x="205.7" y="96">R1</text>
<text x="72.4" y="98.5">2k2</text>
<text x="91.4" y="98.5">2k2</text>
<text x="110.5" y="98.5">2k2</text>
<text x="129.5" y="98.5">2k2</text>
<text x="148.6" y="98.5">2k2</text>
<text x="167.6" y="98.5">2k2</text>
<text x="186.7" y="98.5">2k2</text>
<text x="205.7" y="98.5">2k2</text>
<text x="73.6" y="111.5">Orange</text>
<text x="92.7" y="111.5">Orange</text>
<text x="111.7" y="111.5">Orange</text>
<text x="130.8" y="111.5">Orange</text>
<text x="149.8" y="111.5">Orange</text>
<text x="168.9" y="111.5">Orange</text>
<text x="187.9" y="111.5">Orange</text>
<text x="207" y="111.5">Orange</text>
</g>
<g font-size=".8" fill="#840084">
<text x="72.3" y="101.6">10%</text>
<text x="72.3" y="100.3">100mW</text>
<text x="91.4" y="101.6">10%</text>
<text x="91.4" y="100.3">100mW</text>
<text x="110.4" y="101.6">10%</text>
<text x="110.4" y="100.3">100mW</text>
<text x="129.5" y="101.6">10%</text>
<text x="129.5" y="100.3">100mW</text>
<text x="148.5" y="101.6">10%</text>
<text x="148.5" y="100.3">100mW</text>
<text x="167.6" y="101.6">10%</text>
<text x="167.6" y="100.3">100mW</text>
<text x="186.6" y="101.6">10%</text>
<text x="186.6" y="100.3">100mW</text>
<text x="205.7" y="101.6">10%</text>
<text x="205.7" y="100.3">100mW</text>
</g>
</svg>
